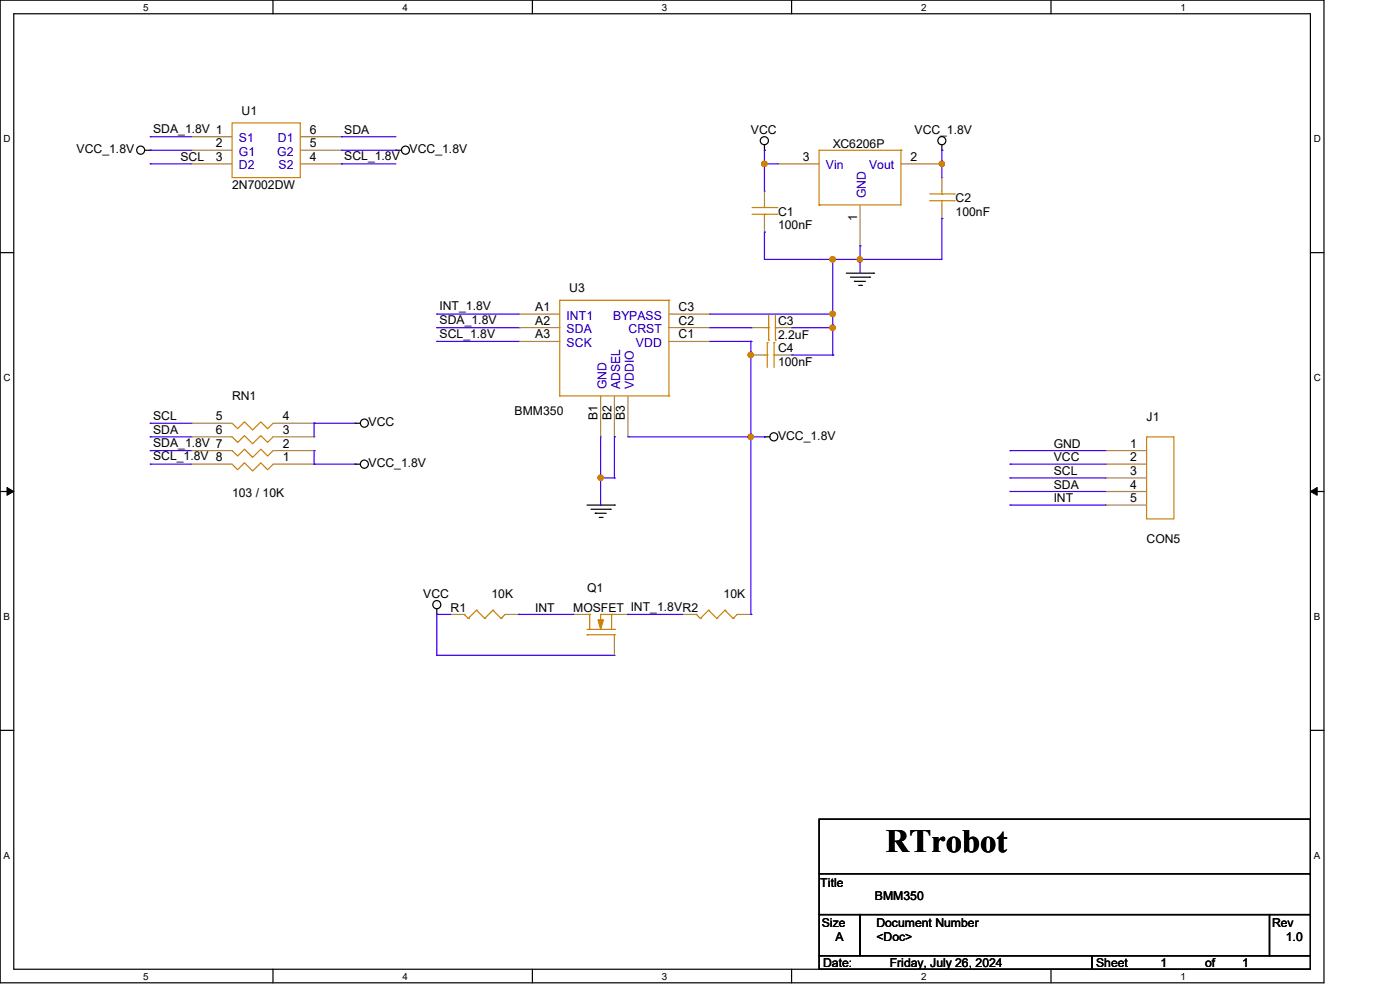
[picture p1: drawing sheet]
<svg xmlns="http://www.w3.org/2000/svg" width="297mm" height="210mm" viewBox="0 0 297 210" stroke-linecap="round" stroke-linejoin="round" font-family="sans-serif">
<path d="M0 0h280.9v208.5h-280.9zM2.9 2.9h275.1v202.7h-275.1z" fill="none" stroke="#000" stroke-width=".25"/>
<g fill="#fff">
<path d="M30.4 .3h1.1v2.4h-1.1z"/>
<path d="M30.4 205.9h1.1v2.3h-1.1z"/>
</g>
<path d="M57.9 0v2.9M57.9 205.6v2.9" fill="none" stroke="#000" stroke-width=".25"/>
<g fill="#fff">
<path d="M85.4 .3h1.1v2.4h-1.1z"/>
<path d="M85.4 205.9h1.1v2.3h-1.1z"/>
</g>
<path d="M112.9 0v2.9M112.9 205.6v2.9" fill="none" stroke="#000" stroke-width=".25"/>
<g fill="#fff">
<path d="M140.4 .3h1.2v2.4h-1.2z"/>
<path d="M140.4 205.9h1.2v2.3h-1.2z"/>
</g>
<path d="M167.9 0v2.9M167.9 205.6v2.9" fill="none" stroke="#000" stroke-width=".25"/>
<g fill="#fff">
<path d="M195.4 .3h1.2v2.4h-1.2z"/>
<path d="M195.4 205.9h1.2v2.3h-1.2z"/>
</g>
<path d="M223 0v2.9M223 205.6v2.9" fill="none" stroke="#000" stroke-width=".25"/>
<g fill="#fff">
<path d="M250.4 .3h1.2v2.4h-1.2z"/>
<path d="M250.4 205.9h1.2v2.3h-1.2z"/>
<path d="M.8 28.2h1.4v2.4h-1.4z"/>
<path d="M278.7 28.2h1.5v2.4h-1.5z"/>
<path d="M.8 78.9h1.4v2.3h-1.4z"/>
<path d="M278.7 78.9h1.5v2.3h-1.5z"/>
</g>
<path d="M0 53.6h2.9M278 53.6h2.9" fill="none" stroke="#000" stroke-width=".25"/>
<g fill="#fff">
<path d="M.8 129.6h1.3v2.3h-1.3z"/>
<path d="M278.7 129.6h1.4v2.3h-1.4z"/>
</g>
<path d="M0 104.3h2.9M278 104.3h2.9" fill="none" stroke="#000" stroke-width=".25"/>
<path d="M1.5 103.4l1.4 .9-1.4 .8zM278 104.3l1.4-.9v1.7z" fill="#000" stroke="#000" stroke-width=".21"/>
<g fill="#fff">
<path d="M.8 180.3h1.3v2.3h-1.3z"/>
<path d="M278.7 180.3h1.4v2.3h-1.4z"/>
</g>
<g fill="none" stroke="#000" stroke-width=".25">
<path d="M30.7 31.9h1.2M31.9 31.9h.1M84 31.9h.1M84 31.9h1.2M162.2 31.9h.1M162.2 30.7v1.2M199.8 31.9h.1M199.8 30.7v1.2M179.5 58h5.8M180.4 58.8h4.1M181.3 59.7h.1M181.3 59.7h2.3"/>
<path d="M184.5 58.8h.1M185.3 58h.1M182.2 60.5h.6M182.8 60.5h.1M75.3 89.8h.1M75.3 98.5h.1M75.3 89.8h1.2M75.3 98.5h1.2M162.2 92.7h.1M162.2 92.7h1.1M124.5 107.1h5.8M125.4 108h4.1"/>
<path d="M126.3 108.9h.1M126.3 108.9h2.3M127.1 109.8h.6M127.7 109.8h.1M129.5 108h.1M130.3 107.1h.1M92.7 130.3h.1M92.7 129.2v1.1M0 154.9h2.9M278 154.9h2.9M173.8 173.8h104.2v11.5h-104.2zM173.8 185.3h104.2v8.7h-104.2z"/>
<path d="M173.8 194h8.7v8.7h-8.7zM182.5 194h86.8v8.7h-86.8zM269.3 194h8.7v8.7h-8.7zM173.8 202.7h57.9v2.9h-57.9zM231.7 202.7h46.3v2.9h-46.3z"/>
<circle cx="29.8" cy="31.8" r=".86"/>
<circle cx="86" cy="31.8" r=".86"/>
<circle cx="162.2" cy="29.9" r=".86"/>
<circle cx="199.8" cy="29.8" r=".86"/>
<circle cx="77.3" cy="98.5" r=".86"/>
<circle cx="77.3" cy="89.8" r=".86"/>
<circle cx="164.2" cy="92.7" r=".86"/>
<circle cx="92.7" cy="128.3" r=".86"/>
</g>
<g fill="none" stroke="#cc8006" stroke-width=".25">
<path d="M49.2 26.1h14.5v11.6h-14.5zM191.1 31.9h.1M191.1 31.9h-17.3v11.6M191.1 31.9v11.6h-17.3M159.6 45.5h5.2M159.6 44h5.2M162.2 44h.1M162.2 45.5h.1M162.2 43.5v.5M162.2 45.5v.9M164.8 45.5h.1M164.8 44h.1"/>
<path d="M173.8 43.5h.1M197.2 42.6h5.2M197.2 41.1h5.2M199.8 41.1h.1M199.8 42.6h.1M199.8 40.6v.5M199.8 42.6v.9M202.4 42.6h.1M202.4 41.1h.1M118.7 63.7h.1M118.7 63.7v20.3M118.7 63.7h23.2"/>
<path d="M141.9 63.7h.1M141.9 63.7v20.3M162.2 69.5h.9M162.2 75.3h.6M162.8 75.3h.1M162.8 72.7h.1M162.8 72.7v5.2M163.1 72.1h.1M163.1 69.5h.1M163.1 66.9v5.2M164.2 72.7h.1M164.2 75.3h.1"/>
<path d="M164.2 75.3h.9M164.2 72.7v5.2M164.5 69.5h.1M164.5 72.1h.1M164.5 69.5h.6M164.5 66.9v5.2M49.2 98.5l1.2 1.2 1.5-1.5 1.7 1.7 1.7-1.7 1.5 1.5 1.2-1.2M49.2 95.6l1.2 1.1 1.5-1.4 1.7 1.7 1.7-1.7 1.5 1.4 1.2-1.1M49.2 92.7l1.2 1.2 1.5-1.5 1.7 1.7 1.7-1.7 1.5 1.5 1.2-1.2M49.2 89.8l1.2 1.1 1.5-1.4 1.7 1.7 1.7-1.7 1.5 1.4 1.2-1.1M118.7 84h.1M118.7 84h23.2"/>
<path d="M141.9 84h.1M243.2 92.7h5.8v17.4h-5.8zM98.5 130.3h.1M98.5 130.3l.9 .9M99.4 131.2h.1M101.1 129.5h.1M101.1 129.5l1.7 1.7M101.1 129.5l-1.7 1.7M102.8 131.2h.1M104.6 129.5h.1M104.6 129.5l1.7 1.7M104.6 129.5l-1.8 1.7"/>
<path d="M106.3 131.2h.1M107.1 130.3l-.8 .9M124.5 134.7h.1M124.5 133.5h5.8M124.5 130.3h.6M124.5 134.7h5.8M125.1 130.3h.1M125.1 133.5h.1M125.1 130.3v3.2M127.4 130.3h.1M127.4 130.3h2.9M127.4 130.3v1.2"/>
<path d="M129.8 130.3h.1M129.8 130.3v3.2M130.3 133.5h.1M130.3 130.3h.1M130.3 134.7h.1M130.3 134.7v1.4M147.7 130.3h.1M147.7 130.3l.9 .9M148.6 131.2h.1M150.3 129.5h.1M150.3 129.5l1.8 1.7M150.3 129.5l-1.7 1.7"/>
<path d="M152.1 131.2h.1M153.8 129.5h.1M153.8 129.5l1.7 1.7M153.8 129.5l-1.7 1.7M155.5 131.2h.1M156.4 130.3l-.9 .9"/>
</g>
<g fill="none" stroke="#a84" stroke-width=".25">
<path d="M40.6 29h.1M40.6 31.9h.1M40.6 34.8h.1M40.6 34.8h8.6M40.6 29h8.6M40.6 31.9h8.6M63.7 34.8h8.7M63.7 29h8.7M63.7 31.9h8.7M72.4 34.8h.1M72.4 31.9h.1M72.4 29h.1"/>
<path d="M165.1 34.8h.1M165.1 34.8h8.7M191.1 34.8h8.7M199.8 34.8h.1M199.8 37.7h.1M199.8 37.7v2.9M162.2 40.6h.1M162.2 49.2h.1M162.2 40.6v2.9M162.2 46.4v2.8M182.5 52.2h.1M182.5 43.5v8.7"/>
<path d="M199.8 46.4h.1M199.8 43.5v2.9M110.1 66.6h.1M110.1 69.5h.1M110.1 72.4h.1M110.1 69.5h8.6M110.1 66.6h8.6M110.1 72.4h8.6M141.9 69.5h8.7M141.9 66.6h8.7M141.9 72.4h8.7M150.6 72.4h.1"/>
<path d="M150.6 69.5h.1M150.6 66.6h.1M159.3 69.5h.1M159.3 75.3h.1M159.3 69.5h2.9M159.3 75.3h2.9M165.1 69.5h2.9M165.1 75.3h2.9M168 69.5h.1M168 75.3h.1M40.6 98.5h.1M40.6 95.6h.1"/>
<path d="M40.6 92.7h.1M40.6 89.8h.1M40.6 98.5h8.6M40.6 95.6h8.6M40.6 92.7h8.6M40.6 89.8h8.6M58 98.5h8.6M58 95.6h8.6M58 92.7h8.6M58 89.8h8.6M66.6 98.5h.1M66.6 95.6h.1"/>
<path d="M66.6 92.7h.1M66.6 89.8h.1M127.4 92.7h.1M127.4 84v8.7M130.3 92.7h.1M130.3 84v8.7M133.2 92.7h.1M133.2 84v8.7M234.6 95.6h.1M234.6 98.5h.1M234.6 98.5h8.6M234.6 95.6h8.6"/>
<path d="M234.6 101.4h.1M234.6 104.3h.1M234.6 107.1h.1M234.6 101.4h8.6M234.6 104.3h8.6M234.6 107.1h8.6M95.6 130.3h.1M95.6 130.3h2.9M107.1 130.3h3M110.1 130.3h.1M121.6 130.3h.1M121.6 130.3h2.9"/>
<path d="M130.3 139h.1M130.3 130.3h2.9M130.3 136.1v2.9M133.2 130.3h.1M144.8 130.3h.1M144.8 130.3h2.9M156.4 130.3h2.9M159.3 130.3h.1"/>
</g>
<path d="M126.9 131.5h1.1l-.6 2z" fill="#cc8006" stroke="#cc8006" stroke-width=".25"/>
<g fill="none" stroke="#4200ff" stroke-width=".25">
<path d="M31.9 29h.1M31.9 31.9h.1M31.9 34.8h.1M31.9 29h8.7M31.9 31.9h8.7M31.9 34.8h8.7M72.4 29h.1M72.4 34.8h.1M72.4 29h11.6M72.4 31.9h11.6M72.4 34.8h11.6M84 31.9h.1"/>
<path d="M162.2 31.9h.1M162.2 34.8h.1M162.2 34.8h2.9M162.2 31.9v8.7M199.8 31.9h.1M199.8 34.8h.1M199.8 31.9v5.8M162.2 49.2h.1M176.7 55h.1M176.7 55v20.3M182.5 52.2h.1M182.5 55h.1"/>
<path d="M182.5 52.2v5.8M199.8 46.4h.1M199.8 46.4v8.6h-37.6v-5.8M92.7 66.6h.1M92.7 72.4h.1M92.7 69.5h.1M92.7 69.5h17.4M92.7 72.4h17.4M92.7 66.6h17.4M150.6 69.5h8.7M150.6 72.4h8.7M150.6 66.6h26.1"/>
<path d="M159.3 69.5h.1M159.3 72.4h.1M159.3 72.4v57.9M168 69.5h8.7M168 75.3h8.7M176.7 69.5h.1M176.7 75.3h.1M176.7 66.6h.1M31.9 89.8h.1M31.9 92.7h.1M31.9 95.6h.1M31.9 98.5h.1"/>
<path d="M31.9 89.8h8.7M31.9 92.7h8.7M31.9 95.6h8.7M31.9 98.5h8.7M66.6 89.8h.1M66.6 95.6h.1M66.6 98.5h.1M66.6 89.8h8.7M66.6 89.8v2.9M66.6 95.6v2.9M66.6 98.5h8.7M127.4 92.7v14.4"/>
<path d="M130.3 92.7h.1M130.3 92.7v8.7M133.2 92.7h29M159.3 92.7h.1M162.2 92.7h.1M214.3 95.6h.1M214.3 98.5h.1M214.3 95.6h20.3M214.3 98.5h20.3M127.4 101.4h.1M127.4 107.1h.1M127.4 101.4h2.9"/>
<path d="M130.3 101.4h.1M214.3 101.4h.1M214.3 104.3h.1M214.3 107.1h.1M214.3 101.4h20.3M214.3 104.3h20.3M214.3 107.1h20.3M92.7 130.3h.1M92.7 139h.1M92.7 130.3v8.7M92.7 130.3h2.9M92.7 139h37.6"/>
<path d="M110.1 130.3h.1M110.1 130.3h11.5M133.2 130.3h.1M133.2 130.3h11.6M159.3 130.3h.1"/>
</g>
<g fill="#f00" stroke="#f00" stroke-width=".25">
<circle cx="199.8" cy="34.8" r=".55"/>
<circle cx="162.2" cy="34.8" r=".56"/>
<circle cx="182.4" cy="55" r=".55"/>
<circle cx="176.6" cy="69.5" r=".56"/>
<circle cx="176.6" cy="55" r=".56"/>
<circle cx="176.6" cy="66.6" r=".56"/>
<circle cx="127.4" cy="101.3" r=".55"/>
<circle cx="159.3" cy="92.7" r=".55"/>
<circle cx="159.3" cy="75.3" r=".55"/>
</g>
<text font-size="6.9" x="188" y="180.6">RTrobot</text>
<g font-size="2.6">
<text x="32.5" y="28.2">SDA_1.8V 1</text>
<text x="51.3" y="24.3">U1</text>
<text x="65.7" y="28.4">6</text>
<text x="73" y="28.4">SDA</text>
<text x="159.3" y="28.4">VCC</text>
<text x="194" y="28.4">VCC_1.8V</text>
<text x="16.3" y="32.5">VCC_1.8V</text>
<text x="38.3" y="34.2">SCL</text>
<text x="45.8" y="31.2">2</text>
<text x="45.8" y="34.1">3</text>
<text x="65.7" y="34.1">4</text>
<text x="65.7" y="31.2">5</text>
<text x="73" y="34">SCL_1.8V</text>
<text x="86.9" y="32.5">VCC_1.8V</text>
<text x="170.3" y="34.1">3</text>
<text x="176.7" y="31.3">XC6206P</text>
<text x="193.2" y="34.1">2</text>
<text x="49.2" y="40">2N7002DW</text>
<text x="165.1" y="45.8">C1</text>
<text x="181.8" y="46.9" transform="rotate(-90 181.8 46.9)">1</text>
<text x="202.7" y="42.9">C2</text>
<text x="202.7" y="45.8">100nF</text>
<text x="165.1" y="48.7">100nF</text>
<text x="93.3" y="65.8">INT_1.8V</text>
<text x="113.5" y="66">A1</text>
<text x="120.8" y="62">U3</text>
<text x="143.9" y="66">C3</text>
<text x="93.3" y="71.6">SCL_1.8V</text>
<text x="93.3" y="68.7">SDA_1.8V</text>
<text x="113.5" y="68.9">A2</text>
<text x="113.5" y="71.8">A3</text>
<text x="143.9" y="71.8">C1</text>
<text x="143.9" y="68.9">C2</text>
<text x="165.1" y="69">C3</text>
<text x="165.1" y="71.8">2.2uF</text>
<text x="165.1" y="74.8">C4</text>
<text x="165.1" y="77.6">100nF</text>
<text x="32.5" y="89.2">SCL</text>
<text x="45.8" y="89.2">5</text>
<text x="49.2" y="84.9">RN1</text>
<text x="60" y="89.2">4</text>
<text x="109.2" y="88.1">BMM350</text>
<text x="126.8" y="89.2" transform="rotate(-90 126.8 89.2)">B1</text>
<text x="129.7" y="89.2" transform="rotate(-90 129.7 89.2)">B2</text>
<text x="132.6" y="89.2" transform="rotate(-90 132.6 89.2)">B3</text>
<text x="243.2" y="89.2">J1</text>
<text x="32.5" y="92.1">SDA</text>
<text x="32.5" y="94.8">SDA_1.8V 7</text>
<text x="45.8" y="92">6</text>
<text x="60" y="95">2</text>
<text x="60" y="92">3</text>
<text x="78.2" y="90.4">VCC</text>
<text x="165.1" y="93.3">VCC_1.8V</text>
<text x="223.6" y="95">GND</text>
<text x="239.8" y="95">1</text>
<text x="32.5" y="97.7">SCL_1.8V 8</text>
<text x="60" y="97.8">1</text>
<text x="78.2" y="99.1">VCC_1.8V</text>
<text x="223.6" y="97.9">VCC</text>
<text x="223.6" y="100.8">SCL</text>
<text x="239.8" y="97.8">2</text>
<text x="239.8" y="100.8">3</text>
<text x="49.2" y="105.5">103 / 10K</text>
<text x="223.6" y="103.7">SDA</text>
<text x="223.6" y="106.6">INT</text>
<text x="239.8" y="103.6">4</text>
<text x="239.8" y="106.5">5</text>
<text x="243.2" y="115.3">CON5</text>
<text x="124.5" y="125.7">Q1</text>
<text x="89.8" y="126.9">VCC</text>
<text x="95.6" y="129.8">R1</text>
<text x="104.3" y="126.9">10K</text>
<text x="113.5" y="129.8">INT</text>
<text x="121.6" y="129.8">MOSFET INT_1.8VR2</text>
<text x="153.5" y="126.9">10K</text>
<text x="174" y="188.3">Title</text>
<text x="185.6" y="190.8">BMM350</text>
<text x="174.3" y="196.6">Size</text>
<text x="185.9" y="196.6">Document Number</text>
<text x="269.9" y="196.6">Rev</text>
<text x="177.2" y="199.6">A</text>
<text x="185.9" y="199.6">&lt;Doc&gt;</text>
<text x="272.8" y="199.6">1.0</text>
<text x="174.6" y="205.1">Date:</text>
<text x="188.8" y="205.1">Friday, July 26, 2024</text>
<text x="232.5" y="205.1">Sheet</text>
<text x="246.2" y="205.1">1</text>
<text x="255.7" y="205.1">of</text>
<text x="263.5" y="205.1">1</text>
</g>
<g font-size="2.6" fill="#00c">
<text x="50.7" y="30.2">S1</text>
<text x="50.7" y="33.1">G1</text>
<text x="50.7" y="35.9">D2</text>
<text x="58.8" y="33.1">G2</text>
<text x="58.9" y="30.2">D1</text>
<text x="59.1" y="35.9">S2</text>
<text x="175.2" y="35.9">Vin</text>
<text x="184.4" y="35.9">Vout</text>
<text x="183.7" y="42" transform="rotate(-90 183.7 42)">GND</text>
<text x="120.2" y="67.8">INT1</text>
<text x="120.2" y="70.7">SDA</text>
<text x="130.1" y="67.8">BYPASS</text>
<text x="133.3" y="70.7">CRST</text>
<text x="120.2" y="73.6">SCK</text>
<text x="134.9" y="73.6">VDD</text>
<text x="128.6" y="82.5" transform="rotate(-90 128.6 82.5)">GND</text>
<text x="131.6" y="82.5" transform="rotate(-90 131.6 82.5)">ADSEL</text>
<text x="134.4" y="82.5" transform="rotate(-90 134.4 82.5)">VDDIO</text>
</g>
<g font-size="2.1">
<text x="30.4" y="2.2">5</text>
<text x="85.4" y="2.2">4</text>
<text x="140.4" y="2.2">3</text>
<text x="195.4" y="2.2">2</text>
<text x="250.4" y="2.2">1</text>
<text x=".8" y="30.1">D</text>
<text x="278.7" y="30.1">D</text>
<text x=".8" y="80.8">C</text>
<text x="278.7" y="80.8">C</text>
<text x=".8" y="131.5">B</text>
<text x="278.7" y="131.5">B</text>
<text x=".8" y="182.2">A</text>
<text x="278.7" y="182.2">A</text>
<text x="30.4" y="207.8">5</text>
<text x="85.4" y="207.8">4</text>
<text x="140.4" y="207.8">3</text>
<text x="195.4" y="207.8">2</text>
<text x="250.4" y="207.8">1</text>
</g>
</svg>
